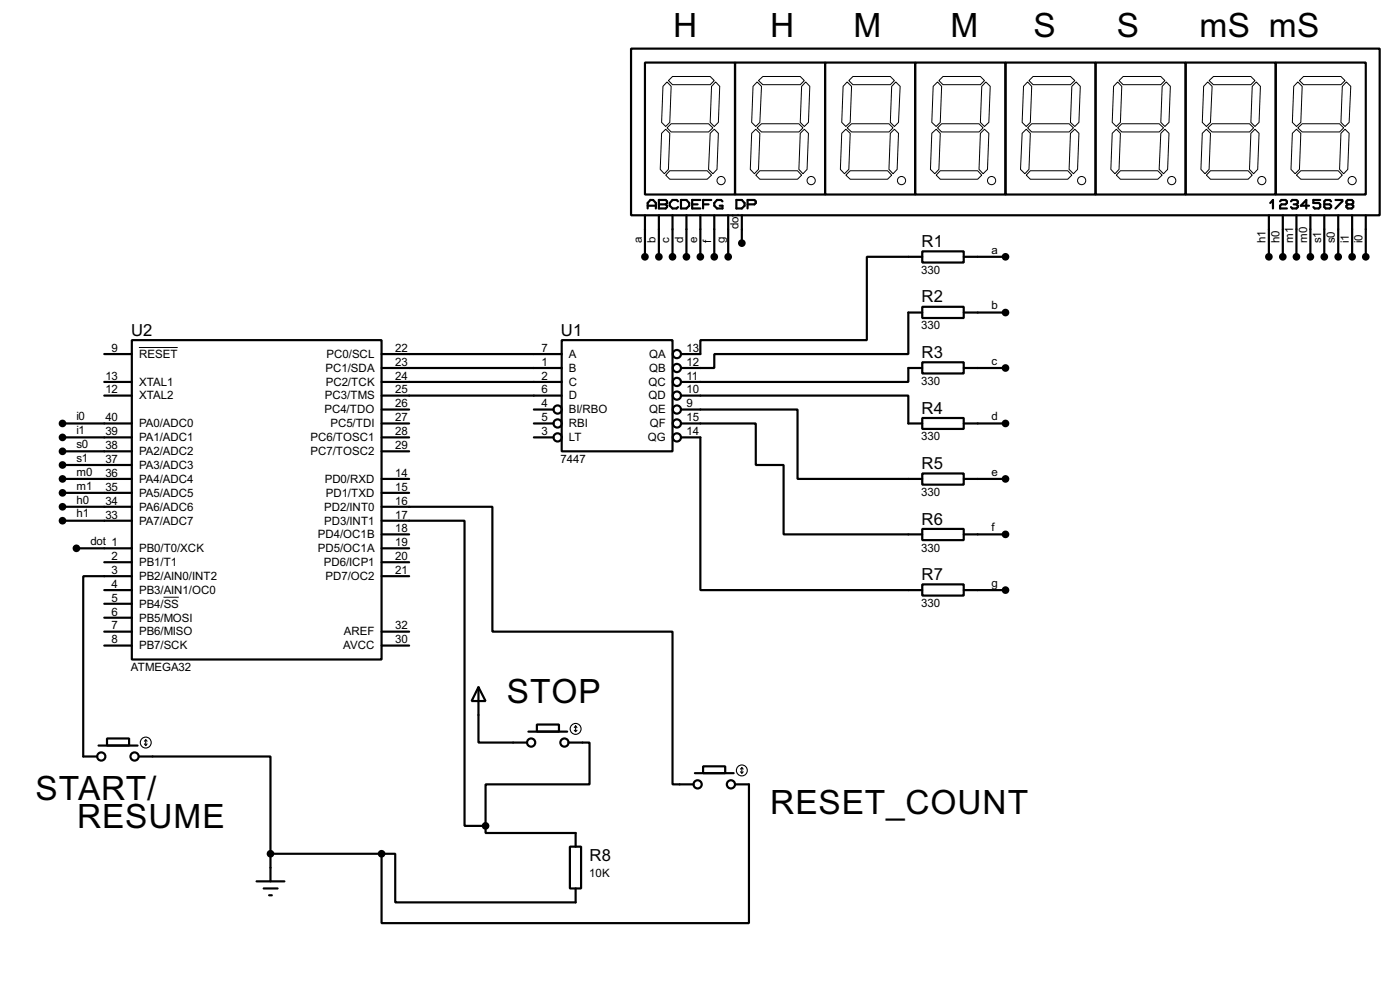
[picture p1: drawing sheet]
<svg xmlns="http://www.w3.org/2000/svg" width="256mm" height="180mm" viewBox="0 0 256 180" stroke-linecap="round" stroke-linejoin="round" font-family="sans-serif">
<g fill="none" stroke="#000" stroke-width=".4">
<path d="M115.6 8.9h137.2v30.5h-137.2zM118.2 11.5h16.5v24.1h-16.5zM134.7 11.5h16.5v24.1h-16.5zM151.2 11.5h16.5v24.1h-16.5zM167.7 11.5h16.5v24.1h-16.5zM184.2 11.5h16.5v24.1h-16.5zM200.7 11.5h16.5v24.1h-16.5zM217.2 11.5h16.5v24.1h-16.5zM233.7 11.5h16.5v24.1h-16.5zM118.2 39.4v7.6M118.7 38.2v-1l.5-.6h.5l.5 .6v1M118.7 37.7h1.5"/>
<path d="M120.7 36.6h1.3l.2 .3v.3l-.2 .2 .2 .3v.2l-.2 .3h-1.3zM120.7 39.4v7.6M120.7 37.4h1.3M123.2 39.4v7.6M124.2 36.9l-.2-.3h-.8l-.5 .6v.5l.5 .5h.8l.2-.3M124.8 36.6h1l.5 .6v.5l-.5 .5h-1zM125.8 39.4v7.6M126.8 37.4h1M128.3 39.4v7.6M128.3 36.6h-1.5v1.6h1.5M128.8 37.4h1M130.3 36.6h-1.5v1.6"/>
<path d="M130.9 39.4v7.6M132.4 36.9l-.3-.3h-.7l-.5 .6v.5l.5 .5h1v-.5h-.5M133.4 39.4v7.6M134.9 36.6h1l.5 .6v.5l-.5 .5h-1zM135.9 39.4v5.1M137 37.4h1.2l.3-.2v-.3l-.3-.3h-1.2v1.6M232.5 39.4v7.6M232.7 37.2l.5-.6v1.6M234.5 36.9l.3-.3h.7l.3 .3v.3l-.3 .2h-.7l-.3 .3v.5h1.3M235 39.4v7.6M236.5 36.9l.3-.3h.7l.3 .3v.3l-.3 .2M237 37.4h.5"/>
<path d="M237.5 39.4v7.6M237.5 37.4l.3 .3v.2l-.3 .3h-.7l-.3-.3M239.8 37.7h-1.5l1-1.1v1.6M240.1 39.4v7.6M241.9 36.6h-1.3v.6h1l.3 .2v.5l-.3 .3h-.7l-.3-.3M242.6 39.4v7.6M243.9 36.9l-.3-.3h-.7l-.3 .3v1l.3 .3h.7l.3-.3v-.2l-.3-.3h-1M244.7 36.6h1.2v.3l-1.2 1.3M245.2 39.4v7.6M246.9 37.4l-.2-.2v-.3l.2-.3h.8l.2 .3v.3l-.2 .2M246.9 37.4l-.2 .3v.2l.2 .3h.8l.2-.3v-.2l-.2-.3M246.9 37.4h.8"/>
<path d="M247.7 39.4v7.6M250.2 39.4v7.6M169 46h7.6v2.1h-7.6zM169 56.2h7.6v2h-7.6zM169 47h-10.2v15.3h-30.5v2.5h-3.5M169 57.2h-2.6v7.6h-35.5v2.6h-6.1M176.6 47h7.6M176.6 57.2h7.6M11.5 77.5h12.7M19.1 64.8h5.1M19.1 69.9h5.1M19.1 72.4h5.1"/>
<path d="M24.2 62.3h45.7v58.4h-45.7zM69.9 64.8h33M69.9 67.4h33M69.9 69.9h33M69.9 72.4h33M69.9 77.5h5.1M69.9 75h5.1M97.8 77.5h3.6M97.8 75h3.6M102.9 62.3h20.3v20.3h-20.3zM124.8 72.4h41.6v5.1h2.6M124.8 75h21.3v12.7h22.9"/>
<path d="M124.8 77.5h13.7v7.6h5.1v12.7h25.4M169 66.3h7.6v2.1h-7.6zM169 76.5h7.6v2h-7.6zM169 67.4h-2.6v2.5h-41.6M176.6 67.4h7.6M176.6 77.5h7.6M11.5 80.1h12.7M11.5 82.6h12.7M11.5 85.1h12.7M11.5 87.7h12.7M11.5 90.2h12.7M11.5 92.8h12.7"/>
<path d="M11.5 95.3h12.7M69.9 92.8h20.3v22.8h33v28h3.9M69.9 95.3h15.2v55.9h3.9M69.9 80.1h5.1M69.9 82.6h5.1M69.9 87.7h5.1M69.9 90.2h5.1M69.9 97.8h5.1M97.8 80.1h3.6M124.8 80.1h3.5v27.9h40.7M169 86.7h7.6v2h-7.6zM169 96.8h7.6v2.1h-7.6z"/>
<path d="M176.6 87.7h7.6M176.6 97.8h7.6M14 100.4h10.2M19.1 108h5.1M19.1 102.9h5.1M19.1 110.5h5.1M19.1 113.1h5.1M19.1 115.6h5.1M19.1 118.2h5.1M24.2 105.5h-8.9v33h2.5M69.9 100.4h5.1M69.9 102.9h5.1"/>
<path d="M69.9 105.5h5.1M69.9 115.6h5.1M69.9 118.2h5.1M169 107h7.6v2h-7.6zM176.6 108h7.6M18.1 136.5h7.1M19.6 135.2h4.1v1.3h-4.1zM25.5 138.5h24.1v17.8M87.7 125.8l1.3 2.5h-2.6zM87.7 125.8v10.1h8.9M96.8 133.9h7.1M98.4 132.6h4v1.3h-4z"/>
<path d="M104.2 135.9h3.8v7.7h-19v7.6M49.6 156.3v5M49.6 156.3h20.3M69.9 156.3h2.5v8.9h33.1v-2.6M89 151.2v1.3h16.5v2.5M104.4 155h2.1v7.6h-2.1zM127.3 141.5h7.1M128.8 140.3h4.1v1.2h-4.1zM134.7 143.6h2.5v25.4h-67.3v-12.7M47 161.3h5.1M48.3 162.6h2.6M49.3 163.9h.5"/>
<circle cx="102.1" cy="75" r=".75"/>
<circle cx="102.1" cy="77.5" r=".75"/>
<circle cx="124" cy="75" r=".75"/>
<circle cx="124" cy="64.8" r=".75"/>
<circle cx="124" cy="77.5" r=".75"/>
<circle cx="124" cy="72.4" r=".75"/>
<circle cx="124" cy="67.4" r=".75"/>
<circle cx="124" cy="69.9" r=".75"/>
<circle cx="102.1" cy="80.1" r=".75"/>
<circle cx="124" cy="80.1" r=".75"/>
<circle cx="18.5" cy="138.5" r=".75"/>
<circle cx="24.6" cy="138.5" r=".75"/>
<circle cx="97.3" cy="135.9" r=".75"/>
<circle cx="103.4" cy="135.9" r=".75"/>
<circle cx="127.8" cy="143.6" r=".75"/>
<circle cx="133.9" cy="143.6" r=".75"/>
</g>
<g fill="none" stroke="#000" stroke-width=".18">
<path d="M122.2 15l.8 .8-.3 6.6-.7 .8-.8-.8 .3-6.6zM122.5 14.8l.7-.8h6.9l.8 .8-.8 .7h-6.9zM131.1 15l.8 .8-.3 6.6-.7 .8-.8-.8 .3-6.6zM138.7 15l.8 .8-.3 6.6-.7 .8-.8-.8 .3-6.6zM139 14.8l.8-.8h6.8l.8 .8-.8 .7h-6.8zM147.6 15l.8 .8-.3 6.6-.7 .8-.8-.8 .3-6.6zM155.2 15l.8 .8-.2 6.6-.8 .8-.8-.8 .3-6.6zM155.5 14.8l.8-.8h6.8l.8 .8-.8 .7h-6.8zM164.1 15l.8 .8-.3 6.6-.7 .8-.8-.8 .3-6.6zM171.8 15l.7 .8-.2 6.6-.8 .8-.8-.8 .3-6.6zM172 14.8l.8-.8h6.8l.8 .8-.8 .7h-6.8zM180.6 15l.8 .8-.2 6.6-.8 .8-.8-.8 .3-6.6z"/>
<path d="M188.3 15l.7 .8-.2 6.6-.8 .8-.7-.8 .2-6.6zM188.5 14.8l.8-.8h6.8l.8 .8-.8 .7h-6.8zM196.4 15.8l.8-.8 .7 .8-.2 6.6-.8 .8-.8-.8zM204.8 15l.7 .8-.2 6.6-.8 .8-.7-.8 .2-6.6zM205 14.8l.8-.8h6.9l.7 .8-.7 .7h-6.9zM213.7 15l.7 .8-.2 6.6-.8 .8-.7-.8 .2-6.6zM221.3 15l.8 .8-.3 6.6-.8 .8-.7-.8 .2-6.6zM221.5 14.8l.8-.8h6.9l.7 .8-.7 .7h-6.9zM230.2 15l.7 .8-.2 6.6-.8 .8-.7-.8 .2-6.6zM237.8 15l.8 .8-.3 6.6-.8 .8-.7-.8 .2-6.6zM238.1 14.8l.7-.8h6.9l.7 .8-.7 .7h-6.9zM246.7 15l.8 .8-.3 6.6-.8 .8-.7-.8 .2-6.6z"/>
<path d="M121.2 24.4l.8-.7 .7 .7-.2 6.6-.8 .8-.7-.8zM122.2 23.4l.8-.7h6.8l.8 .7-.8 .8h-6.8zM122.7 31.3h6.9l.8 .8-.8 .7h-6.9l-.7-.7zM130.1 24.4l.8-.7 .7 .7-.2 6.6-.8 .8-.8-.8zM138.5 23.7l.7 .7-.2 6.6-.8 .8-.7-.8 .2-6.6zM138.7 23.4l.8-.7h6.9l.7 .7-.7 .8h-6.9zM139.2 31.3h6.9l.8 .8-.8 .7h-6.9l-.7-.7zM147.4 23.7l.7 .7-.2 6.6-.8 .8-.7-.8 .2-6.6zM154.2 24.4l.8-.7 .8 .7-.3 6.6-.8 .8-.7-.8zM155 32.1l.8-.8h6.8l.8 .8-.8 .7h-6.8zM155.2 23.4l.8-.7h6.9l.7 .7-.7 .8h-6.9zM163.1 24.4l.8-.7 .7 .7-.2 6.6-.8 .8-.7-.8z"/>
<path d="M170.7 24.4l.8-.7 .8 .7-.3 6.6-.7 .8-.8-.8zM171.8 23.4l.7-.7h6.9l.7 .7-.7 .8h-6.9zM172.3 31.3h6.8l.8 .8-.8 .7h-6.8l-.8-.7zM179.6 24.4l.8-.7 .8 .7-.3 6.6-.8 .8-.7-.8zM187.3 24.4l.7-.7 .8 .7-.3 6.6-.7 .8-.8-.8zM188.3 23.4l.7-.7h6.9l.8 .7-.8 .8h-6.9zM188.8 31.3h6.8l.8 .8-.8 .7h-6.8l-.8-.7zM196.1 24.4l.8-.7 .8 .7-.3 6.6-.7 .8-.8-.8zM203.8 24.4l.7-.7 .8 .7-.3 6.6-.7 .8-.8-.8zM204.8 23.4l.7-.7h6.9l.8 .7-.8 .8h-6.9zM205.3 31.3h6.8l.8 .8-.8 .7h-6.8l-.8-.7zM213.4 23.7l.8 .7-.3 6.6-.7 .8-.8-.8 .3-6.6z"/>
<path d="M220.3 24.4l.7-.7 .8 .7-.3 6.6-.7 .8-.8-.8zM221.3 23.4l.8-.7h6.8l.8 .7-.8 .8h-6.8zM221.8 31.3h6.9l.7 .8-.7 .7h-6.9l-.8-.7zM229.2 24.4l.7-.7 .8 .7-.3 6.6-.7 .8-.8-.8zM236.8 24.4l.7-.7 .8 .7-.2 6.6-.8 .8-.8-.8zM237.5 32.1l.8-.8h6.9l.7 .8-.7 .7h-6.9zM237.8 23.4l.8-.7h6.8l.8 .7-.8 .8h-6.8zM245.7 24.4l.7-.7 .8 .7-.3 6.6-.7 .8-.8-.8zM25.5 63.6h7.1M30 109.3h2.8"/>
<circle cx="132.1" cy="33.1" r=".75"/>
<circle cx="148.6" cy="33.1" r=".75"/>
<circle cx="165.1" cy="33.1" r=".75"/>
<circle cx="181.6" cy="33.1" r=".75"/>
<circle cx="198.1" cy="33.1" r=".75"/>
<circle cx="214.6" cy="33.1" r=".75"/>
<circle cx="231.1" cy="33.1" r=".75"/>
<circle cx="247.7" cy="33.1" r=".75"/>
</g>
<g fill="none" stroke="#000" stroke-width=".2">
<path d="M26.5 136.2l.2 .3M26.7 135.4v1.1M26.7 135.4l-.2 .3M26.7 135.4l.3 .3M27 136.2l-.3 .3M105.2 133.7l.3 .2M105.5 132.9v1M105.5 132.9l-.3 .3M105.5 132.9l.2 .3M105.7 133.7l-.2 .2M135.7 141.3l.2 .2M135.9 140.5v1"/>
<path d="M135.9 140.5l-.2 .3M135.9 140.5l.3 .3M136.2 141.3l-.3 .2"/>
<circle cx="26.7" cy="135.9" r="1"/>
<circle cx="105.4" cy="133.4" r="1"/>
<circle cx="135.9" cy="141" r="1"/>
</g>
<g fill="#000" stroke="#000" stroke-width=".4">
<circle cx="118.1" cy="47" r=".5"/>
<circle cx="120.7" cy="47" r=".5"/>
<circle cx="123.2" cy="47" r=".5"/>
<circle cx="125.7" cy="47" r=".5"/>
<circle cx="128.3" cy="47" r=".5"/>
<circle cx="130.8" cy="47" r=".5"/>
<circle cx="133.4" cy="47" r=".5"/>
<circle cx="135.9" cy="44.5" r=".5"/>
<circle cx="184.2" cy="57.2" r=".5"/>
<circle cx="184.2" cy="47" r=".5"/>
<circle cx="232.4" cy="47" r=".5"/>
<circle cx="235" cy="47" r=".5"/>
<circle cx="237.5" cy="47" r=".5"/>
<circle cx="240" cy="47" r=".5"/>
<circle cx="242.6" cy="47" r=".5"/>
<circle cx="245.1" cy="47" r=".5"/>
<circle cx="247.7" cy="47" r=".5"/>
<circle cx="250.2" cy="47" r=".5"/>
<circle cx="11.4" cy="77.5" r=".5"/>
<circle cx="184.2" cy="77.5" r=".5"/>
<circle cx="184.2" cy="67.4" r=".5"/>
<circle cx="11.4" cy="95.3" r=".5"/>
<circle cx="11.4" cy="82.6" r=".5"/>
<circle cx="11.4" cy="90.2" r=".5"/>
<circle cx="11.4" cy="92.8" r=".5"/>
<circle cx="11.4" cy="85.1" r=".5"/>
<circle cx="11.4" cy="87.7" r=".5"/>
<circle cx="11.4" cy="80.1" r=".5"/>
<circle cx="184.2" cy="97.8" r=".5"/>
<circle cx="184.2" cy="87.7" r=".5"/>
<circle cx="14" cy="100.4" r=".5"/>
<circle cx="184.2" cy="108" r=".5"/>
<circle cx="49.5" cy="156.3" r=".5"/>
<circle cx="69.9" cy="156.3" r=".5"/>
<circle cx="88.9" cy="151.2" r=".5"/>
</g>
<g font-size="6.9">
<text x="123.3" y="6.8">H</text>
<text x="141.1" y="6.8">H</text>
<text x="156.4" y="6.8">M</text>
<text x="174.1" y="6.8">M</text>
<text x="189.4" y="6.8">S</text>
<text x="204.6" y="6.8">S</text>
<text x="219.8" y="6.8">mS mS</text>
<text x="92.9" y="128.7">STOP</text>
<text x="6.5" y="146.5">START/</text>
<text x="141.1" y="149.1">RESET_COUNT</text>
<text x="14.1" y="151.6">RESUME</text>
</g>
<g font-size="3.4">
<text x="168.8" y="45.2">R1</text>
<text x="168.8" y="55.4">R2</text>
<text x="24" y="61.4">U2</text>
<text x="102.8" y="61.4">U1</text>
<text x="168.8" y="65.5">R3</text>
<text x="168.8" y="75.7">R4</text>
<text x="168.8" y="85.9">R5</text>
<text x="168.8" y="96">R6</text>
<text x="168.8" y="106.2">R7</text>
<text x="108" y="157.5">R8</text>
</g>
<g font-size="2.4">
<text x="135.3" y="42" transform="rotate(-90 135.3 42)">dot</text>
<text x="117.6" y="44.5" transform="rotate(-90 117.6 44.5)">a</text>
<text x="120.1" y="44.5" transform="rotate(-90 120.1 44.5)">b</text>
<text x="122.6" y="44.5" transform="rotate(-90 122.6 44.5)">c</text>
<text x="125.2" y="44.5" transform="rotate(-90 125.2 44.5)">d</text>
<text x="127.7" y="44.5" transform="rotate(-90 127.7 44.5)">e</text>
<text x="130.3" y="44.5" transform="rotate(-90 130.3 44.5)">f</text>
<text x="132.8" y="44.5" transform="rotate(-90 132.8 44.5)">g</text>
<text x="181.7" y="46.4">a</text>
<text x="231.8" y="44.5" transform="rotate(-90 231.8 44.5)">h1</text>
<text x="234.4" y="44.5" transform="rotate(-90 234.4 44.5)">h0</text>
<text x="236.9" y="44.5" transform="rotate(-90 236.9 44.5)">m1</text>
<text x="239.5" y="44.5" transform="rotate(-90 239.5 44.5)">m0</text>
<text x="242" y="44.5" transform="rotate(-90 242 44.5)">s1</text>
<text x="244.6" y="44.5" transform="rotate(-90 244.6 44.5)">s0</text>
<text x="247.1" y="44.5" transform="rotate(-90 247.1 44.5)">i1</text>
<text x="249.6" y="44.5" transform="rotate(-90 249.6 44.5)">i0</text>
<text x="168.8" y="50.1">330</text>
<text x="181.7" y="56.6">b</text>
<text x="20.5" y="64.4">9</text>
<text x="25.5" y="65.5">RESET</text>
<text x="59.8" y="65.5">PC0/SCL</text>
<text x="72.4" y="64.4">22</text>
<text x="99.2" y="64.4">7</text>
<text x="104.2" y="65.5">A</text>
<text x="118.9" y="65.5">QA</text>
<text x="125.8" y="64.4">13</text>
<text x="168.8" y="60.3">330</text>
<text x="19.3" y="72">12</text>
<text x="19.3" y="69.5">13</text>
<text x="25.5" y="70.6">XTAL1</text>
<text x="59.6" y="68.1">PC1/SDA</text>
<text x="59.7" y="70.6">PC2/TCK</text>
<text x="72.4" y="67">23</text>
<text x="72.4" y="69.5">24</text>
<text x="72.4" y="72">25</text>
<text x="99.2" y="67">1</text>
<text x="99.2" y="69.5">2</text>
<text x="99.2" y="72">6</text>
<text x="104.2" y="68.1">B</text>
<text x="104.2" y="70.6">C</text>
<text x="118.8" y="70.6">QC</text>
<text x="118.9" y="68.1">QB</text>
<text x="125.8" y="67">12</text>
<text x="125.8" y="69.5">11</text>
<text x="125.8" y="72">10</text>
<text x="168.8" y="70.5">330</text>
<text x="181.7" y="66.7">c</text>
<text x="14" y="76.9">i0</text>
<text x="19.3" y="77.1">40</text>
<text x="25.5" y="73.1">XTAL2</text>
<text x="59.4" y="75.7">PC4/TDO</text>
<text x="59.5" y="73.1">PC3/TMS</text>
<text x="72.4" y="74.6">26</text>
<text x="72.4" y="77.1">27</text>
<text x="99.2" y="74.6">4</text>
<text x="99.2" y="77.1">5</text>
<text x="104.2" y="73.1">D</text>
<text x="104.2" y="75.7">BI/RBO</text>
<text x="118.8" y="73.1">QD</text>
<text x="118.9" y="75.7">QE</text>
<text x="125.8" y="74.6">9</text>
<text x="125.8" y="77.1">15</text>
<text x="181.7" y="76.9">d</text>
<text x="14" y="79.5">i1</text>
<text x="14" y="82">s0</text>
<text x="19.3" y="82.2">38</text>
<text x="19.3" y="79.7">39</text>
<text x="25.5" y="83.3">PA2/ADC2</text>
<text x="25.5" y="80.8">PA1/ADC1</text>
<text x="25.5" y="78.2">PA0/ADC0</text>
<text x="56.9" y="80.8">PC6/TOSC1</text>
<text x="56.9" y="83.3">PC7/TOSC2</text>
<text x="60.5" y="78.2">PC5/TDI</text>
<text x="72.4" y="79.7">28</text>
<text x="72.4" y="82.2">29</text>
<text x="99.2" y="79.7">3</text>
<text x="104.2" y="78.2">RBI</text>
<text x="104.2" y="80.8">LT</text>
<text x="118.7" y="80.8">QG</text>
<text x="119" y="78.2">QF</text>
<text x="125.8" y="79.7">14</text>
<text x="168.8" y="80.6">330</text>
<text x="14" y="84.5">s1</text>
<text x="14" y="87.1">m0</text>
<text x="14" y="89.6">m1</text>
<text x="19.3" y="89.8">35</text>
<text x="19.3" y="87.3">36</text>
<text x="19.3" y="84.7">37</text>
<text x="25.5" y="88.4">PA4/ADC4</text>
<text x="25.5" y="85.8">PA3/ADC3</text>
<text x="59.5" y="88.4">PD0/RXD</text>
<text x="72.4" y="87.3">14</text>
<text x="72.4" y="89.8">15</text>
<text x="102.7" y="84.7">7447</text>
<text x="181.7" y="87.1">e</text>
<text x="14" y="92.2">h0</text>
<text x="14" y="94.7">h1</text>
<text x="19.3" y="94.9">33</text>
<text x="19.3" y="92.4">34</text>
<text x="25.5" y="93.5">PA6/ADC6</text>
<text x="25.5" y="90.9">PA5/ADC5</text>
<text x="59.4" y="93.5">PD2/INT0</text>
<text x="59.7" y="90.9">PD1/TXD</text>
<text x="72.4" y="92.4">16</text>
<text x="72.4" y="94.9">17</text>
<text x="168.8" y="90.8">330</text>
<text x="16.6" y="99.8">dot 1</text>
<text x="25.5" y="101.1">PB0/T0/XCK</text>
<text x="25.5" y="96">PA7/ADC7</text>
<text x="58.2" y="98.5">PD4/OC1B</text>
<text x="58.2" y="101.1">PD5/OC1A</text>
<text x="59.4" y="96">PD3/INT1</text>
<text x="72.4" y="97.4">18</text>
<text x="72.4" y="100">19</text>
<text x="168.8" y="101">330</text>
<text x="181.7" y="97.2">f</text>
<text x="20.5" y="102.5">2</text>
<text x="20.5" y="105.1">3</text>
<text x="20.5" y="107.6">4</text>
<text x="25.5" y="103.6">PB1/T1</text>
<text x="25.5" y="106.2">PB2/AIN0/INT2</text>
<text x="59.3" y="103.6">PD6/ICP1</text>
<text x="59.6" y="106.2">PD7/OC2</text>
<text x="72.4" y="102.5">20</text>
<text x="72.4" y="105.1">21</text>
<text x="181.7" y="107.4">g</text>
<text x="20.5" y="110.1">5</text>
<text x="20.5" y="112.7">6</text>
<text x="25.5" y="108.7">PB3/AIN1/OC0</text>
<text x="25.5" y="111.2">PB4/SS</text>
<text x="25.5" y="113.8">PB5/MOSI</text>
<text x="168.8" y="111.1">330</text>
<text x="20.5" y="115.2">7</text>
<text x="20.5" y="117.8">8</text>
<text x="25.5" y="116.3">PB6/MISO</text>
<text x="25.5" y="118.9">PB7/SCK</text>
<text x="62.9" y="118.9">AVCC</text>
<text x="63" y="116.3">AREF</text>
<text x="72.4" y="115.2">32</text>
<text x="72.4" y="117.8">30</text>
<text x="24" y="122.8">ATMEGA32</text>
<text x="107.9" y="160.5">10K</text>
</g>
</svg>
